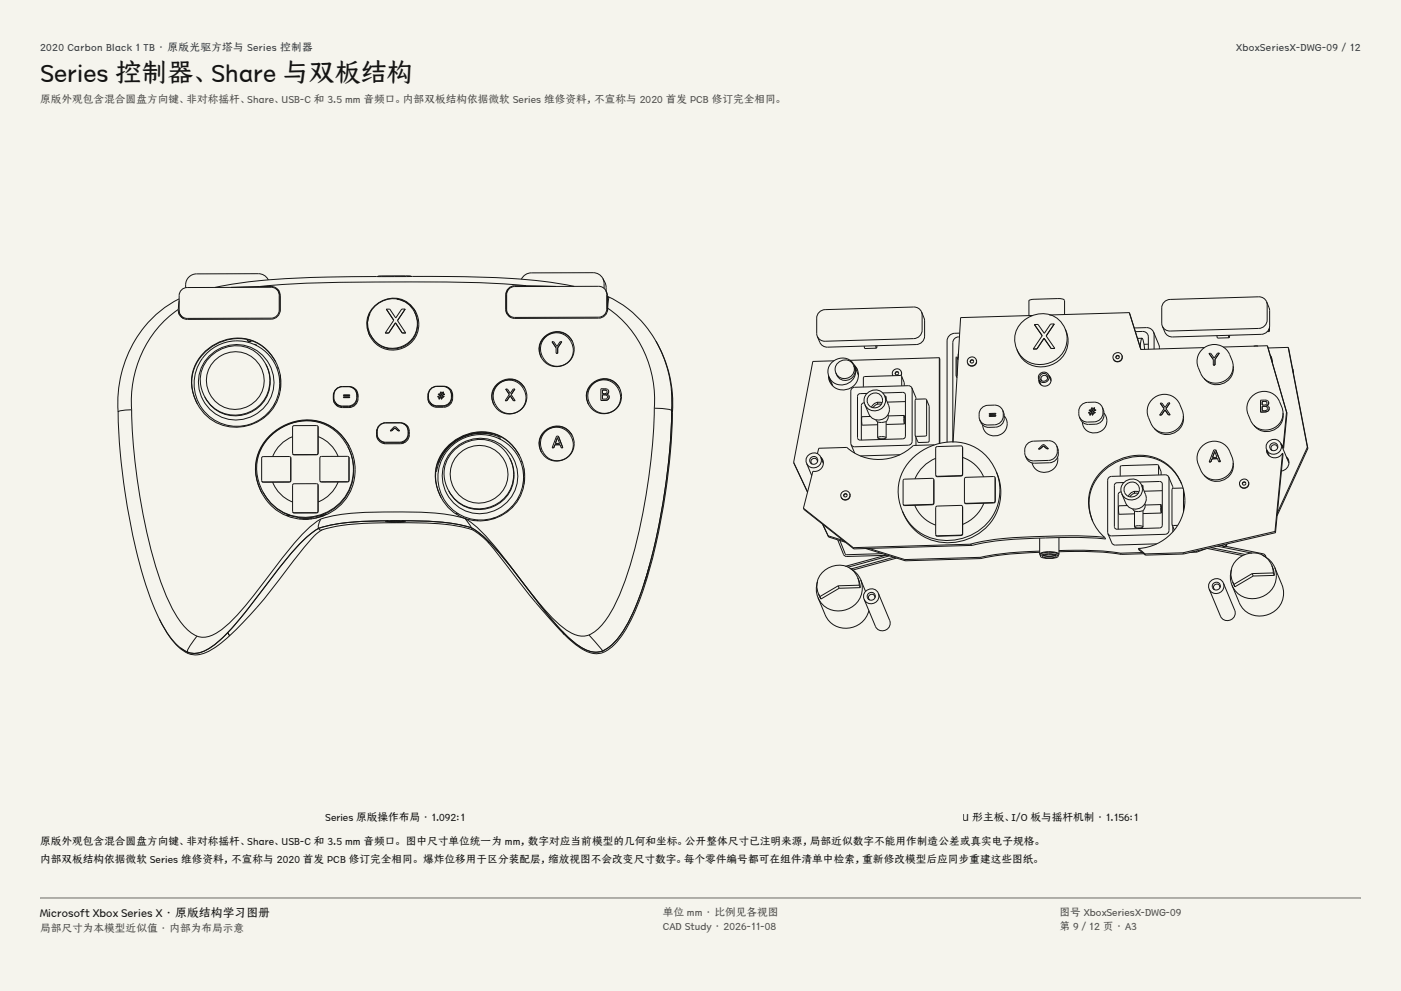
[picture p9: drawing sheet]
<svg xmlns="http://www.w3.org/2000/svg" width="420mm" height="297mm" viewBox="0 0 420 297" stroke-linecap="round" stroke-linejoin="round" font-family="sans-serif">
<g fill="#f5f4ed">
<path d="M0 0h420v297h-420z"/>
<path d="M12 12h396v275h-396z"/>
</g>
<g fill="none" stroke="#141413" stroke-width=".3">
<path d="M53.4 92.7a33.5 33.5 0 0 0-13.9 30.1M53.7 89.6a35 35 0 0 0-18.3 33.9M53.7 90.1l-.3 2.6M53.7 93l.1 1.4M53.7 93l.3 1.2M53.8 94.4h.1M54 94.2l.9 1.2M77.9 85.9l-8.6 .2M77.9 85.9h3.4a2.71 2.71 0 0 1 2.7 2.7v4.3a2.73 2.73 0 0 1-2.7 2.7l-25.1 .1a2.73 2.73 0 0 1-2.8-3M80.4 83.7l-1.2-1.2-1.7-.5-18.6 .1a3.4 3.4 0 0 0-3.2 4.1M80.4 83.7h.1M82.8 86.6l.9 .8"/>
<path d="M83.4 87.4l.3 1.1v4.4a2.41 2.41 0 0 1-2.4 2.5h-25.2l-1.4-.5-.7-.7M83.4 87.4l-.6-.8-1.5-.5-25.2 .1a2.41 2.41 0 0 0-2.4 2.4v4.4M83.4 87.4l.5 1.3 .1 4.6M84 93.2h.1M110.9 93.9a7.7 7.7 0 0 0 .1 7M112.8 82.9h.1M112.8 82.9l-13.4 .1a186.1 186.1 0 0 0-35 3.1M113.3 82.8h.1M113.3 82.8v.1M115.5 99.8h.1M115.8 92.6h.1M115.8 92.6l2.2 3.4-2.5 3.8"/>
<path d="M116.5 99.8h.1M116.5 99.8h-1M118.6 96.8h.1M118.6 96.8l2 3M118.6 96.8l-2.1 3M118.9 89.7a7.7 7.7 0 0 1 5.8 3.9M120.6 99.8h.1M121.5 92.6h-1.1l-1.8 2.7-1.7-2.7h-1.1M121.5 92.6h.1M121.5 92.6l-2.3 3.5 2.4 3.7h-1M123.3 82.8h-10M123.3 82.8h.1"/>
<path d="M123.3 82.8v.1M123.7 82.8l18.9 .2 14.6 .7a120.4 120.4 0 0 1 14.9 2.1M123.7 82.8l-10.9 .1M123.7 82.8h.1M124.2 93.5a7.4 7.4 0 0 1-3 10 7.4 7.4 0 0 1-10-3M124.2 93.5a7.4 7.4 0 0 0-10-3 7.4 7.4 0 0 0-3 10M124.2 93.5a7.4 7.4 0 0 1-2.9 10.2 7.4 7.4 0 0 1-10.1-3.2M151.7 92.8h.2M152.2 93.9l.9 1.2M152.4 86.8l-.6 .9-.1 .8v4.4l.3 1.2M157.7 85.6a543.5 543.5 0 0 0-51.3-1l-16.9 .4-11.6 .9M157.7 85.6l8.9 .2"/>
<path d="M157.7 85.6h-3.3a2.73 2.73 0 0 0-2.8 2.8v4.3a2.71 2.71 0 0 0 2.8 2.7h25a2.75 2.75 0 0 0 2.8-3M180.7 83.4l-1.2-1.2-1.7-.5-18.5 .1a3.3 3.3 0 0 0-3 1.9M180.7 83.4l.4 1.2v1.8M180.7 83.4l.9 1.9 .1 2M181.6 87.1l-.7-.8-1.4-.5-25.2 .1a2.41 2.41 0 0 0-2.4 2.4v4.4l.3 1.2M181.6 87.1l.3 1.1v4.5a2.41 2.41 0 0 1-2.4 2.4h-25.2l-1.5-.4-.6-.8M181.6 87.1l.5 1.3v4.6M182.1 88.8a34.6 34.6 0 0 1 19.3 34.3M182.1 89l.5 .2-.4 3.2M182.1 92.6l.1 .2M182.1 91.8h.1M182.2 92.4a33.3 33.3 0 0 1 14 29.9"/>
<path d="M276.3 93.5l-1-1.1-1.4-.4-26.5 .8a2.59 2.59 0 0 0-2.6 2.5v4.6l.2 .9M276.3 93.5l.1 .9v4.6a2.58 2.58 0 0 1-2.5 2.5l-26.5 .8-1.5-.4-.9-1.1M276.3 93.5l.9 2.4v4.8a2.58 2.58 0 0 1-2.5 2.6l-26.6 .7-1.4-.3a4.3 4.3 0 0 1-1.7-2.9M287.7 99.8a2.94 2.94 0 0 0-3.7 1.8l-.1 31M308.5 90.1l.6-.3 .9-.1 7.1-.2 1.5 .1 .5 .5v4.2M308.5 90.1v.1M308.5 90.1v4.5M309.6 94.5l-21.6 .7-2.3 37.3M310.1 97.3h.1M310.1 97.3l2.3 3.3-2.7 4M316.1 97.1h-1.1l-1.9 2.8-1.9-2.7-1.1 .1M316.1 97.1h.1"/>
<path d="M316.1 97.1l-2.5 3.6 2.6 3.7M319.3 98.6a7.9 7.9 0 0 1-4.3 10.1 7.9 7.9 0 0 1-10.2-4M319.3 98.6a7.9 7.9 0 0 0-13.3-1.7 7.1 7.1 0 0 0-1.2 7.8M319.3 98.6a7.8 7.8 0 0 1-.7 8.3 7.8 7.8 0 0 1-7.8 3 7.3 7.3 0 0 1-6-5.2M338.5 93.7l.2 .4M338.5 93.7l-23.9 .7M338.5 93.7l3.5 11M340 98.3l4.1-.1 1.2 .6 .5 .7M340.4 99.4l2.1-.1a1.63 1.63 0 0 1 1.8 1.7v3.7M345.8 99.5l.2 5.1M345.8 99.5l1.6 3.8 .2 1.3M379.7 90.4l-.9-1.1-1.5-.3-26.5 .7a2.59 2.59 0 0 0-2.5 2.6v4.5l.2 .9"/>
<path d="M379.7 90.4l.2 .9v4.6a2.58 2.58 0 0 1-2.6 2.5l-26.5 .8-1.4-.4-.9-1.1M379.7 90.4l.9 2.4v4.9a2.58 2.58 0 0 1-2.5 2.5l-26.6 .8-1.4-.4a4.3 4.3 0 0 1-1.6-2.9M380.4 98.8l.1 .6M380.5 99.4h-.6M380.6 98.1l-.1 1.3M60.7 106.1a13.2 13.2 0 0 1 21.9 2.3 13.4 13.4 0 0 1-8.3 19.2 13.4 13.4 0 0 1-16.9-12.2 12.3 12.3 0 0 1 3.3-9.3zM74.1 102l.6 .3h.7M74.1 102l.5 .3h.7M76.2 103.2l.7 .2M76.9 103.4v.2M79.7 109.2a10.4 10.4 0 0 1-4.3 14 10.4 10.4 0 0 1-14-4.3M79.7 109.2a10.4 10.4 0 0 0-17.9-.9 9.7 9.7 0 0 0-.4 10.6"/>
<path d="M79.7 109.2a10.4 10.4 0 0 1-4.2 14.2 10.4 10.4 0 0 1-14.1-4.5M82.7 108.5a13.1 13.1 0 0 0-20.7-3.4 12.6 12.6 0 0 0-2.8 16M83.4 110.3h-.4M84 112.3v4.8M100.2 117.8a4.8 4.8 0 0 0 .1 3M100.9 116.4a6 6 0 0 1 4.7-.4 3.3 3.3 0 0 1 1.8 3.1 3.3 3.3 0 0 1-2.2 3h-.6a5 5 0 0 1-3.4-.3 3.5 3.5 0 0 1-.3-5.4zM103 119.2h.1M103 118.6h.1M104.8 118.3h-1.8v.3M104.8 118.9h.1M104.8 118.9h-1.8v.3M104.8 119.2h.1"/>
<path d="M104.8 118.3v.3M104.8 118.9v.3M104.8 118.3h.1M104.8 118.6h.1M104.8 119.2h-1.8M104.8 118.6h-1.8M105.3 116.1l.9 .3 .9 .9M106.7 117.2l-1-.9a5.2 5.2 0 0 0-3.7-.3 3 3 0 0 0-1.6 4.4M106.7 117.2a2.97 2.97 0 0 1-2.3 4.5 4.7 4.7 0 0 1-3.1-.4l-.9-.9M106.7 117.2a3.2 3.2 0 0 1-1.6 4.6l-.6 .1a4.7 4.7 0 0 1-3.1-.4l-1-1.1M106.9 117.7l.4 1.2M128.5 117.7a4.8 4.8 0 0 0 .1 3"/>
<path d="M129.3 116.4a6 6 0 0 1 4.6-.5 3.3 3.3 0 0 1 1.9 3.2 3.3 3.3 0 0 1-2.2 2.9l-.6 .1a5 5 0 0 1-3.4-.4 3.5 3.5 0 0 1-.3-5.3zM131.2 119h.5l-.2 .6M131.2 119h.1M131.4 118.3h.5l-.2 .5h-.5v.2M131.4 118.3h.1M131.5 119.6h.3M131.5 119.6h.1M131.8 119.6h.1M131.9 119l-.1 .6M131.9 119h.4l-.1 .6M131.9 119h.1M132.1 118.3h.4l-.1 .5h-.4z"/>
<path d="M132.1 118.3h.1M132.2 119.6h.1M132.2 119.6h.2M132.3 117.5h.1M132.3 117.5h-.2l-.2 .6h-.5v.2M132.4 119.6h.1M132.6 119l-.2 .6M132.7 118.3h.1M132.7 118.3h.6M132.7 118.3l-.1 .5h.5M133 117.5h-.3l-.1 .6h-.4l.1-.6M133 117.5l-.2 .6h.5"/>
<path d="M133 117.5h.1M133.1 119h-.5M133.1 119h.1M133.1 118.8h.1M133.1 118.8v.2M133.3 118.1h.1M133.3 118.3h.1M133.3 118.1v.2M133.7 116l.8 .3 .9 1M135 117.1l-.9-.9a5.2 5.2 0 0 0-3.7-.3 3 3 0 0 0-1.7 4.4M135 117.1a2.97 2.97 0 0 1-2.2 4.5 4.7 4.7 0 0 1-3.1-.4l-1-.9M135 117.1a3.2 3.2 0 0 1-1.5 4.6l-.6 .1a4.7 4.7 0 0 1-3.1-.4l-1.1-1.1"/>
<path d="M135.3 117.6l.4 1.2M149.3 115.3a5 5 0 0 1 7.8 1.5 5 5 0 0 1-3.5 7.1 5.1 5.1 0 0 1-5.2-2.8 5.1 5.1 0 0 1 .9-5.8zM151.6 116.6h.1M151.6 116.6l1.1 1.6-1.3 1.9M152.9 118.6h.1M152.9 118.6l1 1.5M152.9 118.6l-.9 1.5M154.4 116.6h-.5l-.9 1.3-.9-1.3h-.5M154.4 116.6h.1M154.4 116.6l-1.2 1.7 1.2 1.8M157.4 116.5a5.2 5.2 0 0 0-7.1-2.1 5.2 5.2 0 0 0-2.2 7M163.5 101.1a5 5 0 0 1 7.8 1.5 5 5 0 0 1-3.5 7.1 5.1 5.1 0 0 1-5.2-2.8 5.1 5.1 0 0 1 .9-5.8z"/>
<path d="M165.5 102.4h.1M165.5 102.4l1.2 1.8v1.7M166.7 105.9h.1M166.7 105.9h.5M167.2 104.2h.1M167.2 105.9h.1M167.2 104.2v1.7M168.4 102.4h-.5l-.9 1.4-1-1.4h-.5M168.4 102.4h.1M168.4 102.4l-1.2 1.8M171.6 102.3a5.2 5.2 0 0 0-7.1-2.1 5.2 5.2 0 0 0-2.2 7M177.6 115.2a5 5 0 0 1 7.9 1.5 5 5 0 0 1-3.5 7.1 5.1 5.1 0 0 1-5.2-2.8 5.1 5.1 0 0 1 .8-5.8z"/>
<path d="M180.1 120h.1M180.6 118.3h.8a.65 .65 0 0 1 .7 .7 .65 .65 0 0 1-.7 .6h-.8zM180.6 116.9h.7a.54 .54 0 0 1 .7 .5 .54 .54 0 0 1-.7 .5h-.7zM180.6 118.3h.1M180.6 116.9h.1M182.4 117l-.7-.5h-1.6v3.5M182.4 117h.1M182.4 117a.75 .75 0 0 1-.5 1.1l.6 .4M182.5 118.5h.1M182.5 118.5a1 1 0 0 1-.1 1.1 1 1 0 0 1-1 .4h-1.3M185.7 116.4a5.2 5.2 0 0 0-7-2.1 5.2 5.2 0 0 0-2.2 7M196.6 102.3a37 37 0 0 1 5 21.3"/>
<path d="M201.3 116.8l.1 6.4M248.5 112.9l.3 1.5M248.5 113l1.2 2.6M249 114h-.3M249.2 114.4l-.4 .1M249.4 115h-.3M249.6 115.4h-.2M250 108.1l-6.3 .2-5.8 30.3M255.9 109.6a2.89 2.89 0 0 1-1.6 3.7 2.89 2.89 0 0 1-3.7-1.5M255.9 109.6a2.89 2.89 0 0 0-3.7-1.5 2.89 2.89 0 0 0-1.6 3.7M255.9 109.6a2.93 2.93 0 0 1-1.3 4.2 2.93 2.93 0 0 1-4-2M256 109.3a4.4 4.4 0 0 1-1.5 7.2 4.4 4.4 0 0 1-6.1-4"/>
<path d="M256.2 109.7l.9 1.3M256.2 109.7a4.2 4.2 0 0 1-2.3 5.4 4.2 4.2 0 0 1-5.4-2.1M256.2 109.7a4.2 4.2 0 0 0-5.4-2 4.2 4.2 0 0 0-2.3 5.3M256.2 109.7l1.1 2.7M258.9 116h.1M259.1 103.7l.2 .8 3.4-.1M262.5 103.6l.2 .8M262.9 103.6l-.2 .8M264.6 117.8l6-.2 .8 .5v12.6a.82 .82 0 0 1-.8 .8l-12.7 .4-.6-.2-.2-.6v-12.3a.82 .82 0 0 1 .8-.8l2.1-.1M265.2 118.7l.5 .2v.8M265.3 118.8a3.2 3.2 0 0 1-1.8 4.1 3.2 3.2 0 0 1-4.2-1.6M265.3 118.8a3.2 3.2 0 0 0-4.2-1.7 3.2 3.2 0 0 0-1.8 4.2"/>
<path d="M265.3 118.8l1.1 2.7a3.2 3.2 0 0 1-1.8 4.2 3.2 3.2 0 0 1-4.2-1.7l-1.1-2.7M267.6 112.4l.1 .2zM269.4 111.7a.53 .53 0 0 0-.5-.2 .53 .53 0 0 0-.5 .3v.3M270.2 111.3l-.2 1.3M270.2 111.3a1.39 1.39 0 0 0-1.8-.7 1.39 1.39 0 0 0-.8 1.8M270.2 111.3l.1 .6-.2 .7M270.3 112.8l-.4-.3-10.7 .4-.4 .4 .1 2.7M270.3 112.8v2.9M270.3 112.8l.8 1.9v.9M273.4 116.3l-.5-.5-.6-.2-16.1 .5-.7 .2-.4 .9v16M273.4 116.3v16l-.4 .9-.7 .2-16.1 .5-.6-.2-.5-.5M273.4 116.3l1.2 3.4"/>
<path d="M277.8 119.8l-.4-.2h-2.7l-.3 .2v10.7M277.8 119.8l-.1 10.7-.3 .2-2.7 .1-.3-.3M277.8 119.8l.8 2-.1 10.5-.3 .2-2.8 .1-1-2.1M281.6 107.2l.1 .4v25.3M281.6 107.2l-26.8 .8M281.6 107.2v25.7M286.6 112.5v.1M286.6 112.6l.3 .6M286.9 107.1v5.4l-.3 .1M286.9 107.1h-.3v5.4M286.9 107.1l.3 .7M287.3 106l-.1 1.4"/>
<path d="M287.6 101h-.7l-.8 .5-.5 1.2v29.8M291.9 108.2a.53 .53 0 0 0-.5-.3 .53 .53 0 0 0-.5 .3v.4M292.6 107.8a1.39 1.39 0 0 1-.7 1.7 1.39 1.39 0 0 1-1.8-.7M292.6 107.8a1.39 1.39 0 0 0-1.7-.7 1.39 1.39 0 0 0-.8 1.7M292.6 107.8a1.39 1.39 0 0 1-.7 1.8 1.39 1.39 0 0 1-1.8-.8M309.7 104.6h.1M310.8 104.6h.1M310.9 104.6h-1.2M311.4 113.7l.7 1.7M311.6 114.1v.7M312.1 113.8l.3 .4M312.1 113.8l.2 .3"/>
<path d="M313 101.4h.1M313 101.4l2.1 3.1M313 101.4l-2.1 3.2M314 113v.5M314 113a.98 .98 0 0 0-1.3-.4 .98 .98 0 0 0-.6 1.2M314 113l.1 .3M314.4 112.5a1.62 1.62 0 0 1-.9 2 1.62 1.62 0 0 1-2.1-.8M314.4 112.5a1.62 1.62 0 0 0-2.1-.8 1.62 1.62 0 0 0-.9 2M314.4 112.5l.7 1.6M314.4 112.5a1.82 1.82 0 0 1-.4 3.1 1.82 1.82 0 0 1-2.6-1.8M314.6 112.9l.4 .5M315.1 104.4v.1"/>
<path d="M316.2 104.4h.1M316.2 104.4l-1.1 .1M335.5 106.9a.53 .53 0 0 0-.5-.3 .53 .53 0 0 0-.4 .3v.4M336.3 106.5a1.39 1.39 0 0 1-.7 1.8 1.39 1.39 0 0 1-1.8-.7M336.3 106.5a1.39 1.39 0 0 0-1.8-.7 1.39 1.39 0 0 0-.7 1.8M342.4 101.4l.4 .9 .3 2.4M342.4 101.4l-.4 .7-.2 1.9M342.4 101.4h-1.4M344.3 103.2h-1.3M345.5 119.6a5.1 5.1 0 0 1 8.2 1.5l.7 1.8a5.1 5.1 0 0 1-2.8 6.5 5.1 5.1 0 0 1-6.6-2.6l-.7-1.7a4.9 4.9 0 0 1 1.2-5.5zM360.4 104.7a5.1 5.1 0 0 1 8.2 1.5l.7 1.8a5.1 5.1 0 0 1-2.8 6.5 5.1 5.1 0 0 1-6.6-2.6l-.7-1.8a4.9 4.9 0 0 1 1.2-5.4zM361.1 104.2l-19.1 .5"/>
<path d="M362.4 105.9h.1M362.4 105.9l1.3 1.8v1.7M363.7 109.4h.1M364.2 107.7h.1M364.2 109.4h.1M364.2 107.7v1.7M364.2 109.4h-.5M364.8 100.6l.2 .7 3.5-.1M365.5 105.8h-.5l-1 1.5-1-1.4h-.6M365.5 105.8h.1M365.5 105.8l-1.3 1.9M368.3 100.5l.2 .7"/>
<path d="M368.6 100.5l-.1 .7M369.7 109.7a4.9 4.9 0 0 1-3 5.2 4.9 4.9 0 0 1-5.7-1.5M375.3 118.8a5.1 5.1 0 0 1 8.2 1.5l.8 1.7a5.1 5.1 0 0 1-2.8 6.5 5.1 5.1 0 0 1-6.6-2.6l-.7-1.7a4.9 4.9 0 0 1 1.1-5.4zM377.1 103.7h-1.2M379.9 103.6l5.9 20.3M379.9 103.6l-13.2 .4M379.9 103.6l.2 .4M380.8 106.4l.5 1.1 .2 1.2M380.8 106.7l.4 .6M381.4 108.7l.1 .1M381.5 108.7v.1M386.2 104.1l-6 .2"/>
<path d="M386.2 104.1l5.9 30.3M386.2 104.1l5.7 29.9M387.5 110.5l.3 1.4M35.4 123.5a188.5 188.5 0 0 0 9.8 56.1 36.5 36.5 0 0 0 8.5 14.2l2.6 1.6M35.4 123.5h.1M39.5 122.8a179.3 179.3 0 0 0 9 52.3 36.9 36.9 0 0 0 7.6 13.5l1.4 1.2 1.5 .8M39.5 122.8l-2.8 .2-1.3 .5M79.4 125h-.4M80.3 131.2a15.2 15.2 0 0 1 20.2-2.5 14.9 14.9 0 0 1 3.6 20.1 14.9 14.9 0 0 1-19.8 4.9 14.9 14.9 0 0 1-6.1-19.5zM80.5 123.6v.3M82.2 121.7h-.3M82.5 121.2h-.3"/>
<path d="M87.1 137l-.4-.2-8 .1-.3 .4 .1 6.9M87.1 137l.1 7-.2 .4-8.1 .1-.4-.3M87.1 137l.1 .3M87.7 130.9a10.6 10.6 0 0 0-6 5.9M95.3 127.8l-.4-.3-6.8 .1-.3 .2v8.2M95.3 127.8v.2M95.3 127.8h.1M95.3 127.8l.1 .2M95.3 135.8l-.4 .4-6.8 .1-.3-.3M95.3 128v8.1l-.4 .2h-6.7l-.4-.3M95.4 130.8a10.5 10.5 0 0 1 6 6M100.7 120.9l.5 .9"/>
<path d="M104.3 133.9a14.4 14.4 0 0 1-5.9 19.5 14.4 14.4 0 0 1-19.6-5.9M104.3 133.9a13.9 13.9 0 0 0-21.1-5 13.7 13.7 0 0 0-4.4 18.6M104.3 133.9a14.4 14.4 0 0 1-5.8 19.6 14.4 14.4 0 0 1-19.7-6M104.6 137l-.4-.2h-8.1l-.2 .4v7M104.6 137v.2M104.6 137h.1M104.6 137.2v6.7l-.2 .4-8.1 .1-.4-.2M104.8 133.9a14.4 14.4 0 0 0-21.6-5 14.1 14.1 0 0 0-4.6 19M113.1 128.7a4.8 4.8 0 0 0 .2 2.9M113.9 127.3l1.7-.6h4.4a3.2 3.2 0 0 1 2.8 3.1 3.2 3.2 0 0 1-2.8 3.2h-4.4a3.1 3.1 0 0 1-2.6-4.2zM115.2 132.7l.3 .3M117 129.1h.4"/>
<path d="M117 129.1h.1M117.4 129.1h.1M118.4 128.2h.1M118.4 128.2l1 .9M118.4 128.2l-1 .9M119.4 129.1h.1M119.4 129.1h.4M119.8 129.1h.1M119.8 129.1l-1.2-1.2h-.4l-1.2 1.2M120.7 126.9l.8 .3 .9 1M121.2 132.4l-.4 .5M122 128.1l-.5-.7-1.2-.6h-4.7a2.97 2.97 0 0 0-2.2 4.4"/>
<path d="M122 128.1a2.97 2.97 0 0 1-2.2 4.4h-4.7l-1.2-.6-.5-.7M122 128.1a3.2 3.2 0 0 1-1.5 4.5l-5.3 .1-1.2-.6-.6-.9M129.1 120.8l.5 .9M133.8 134.2a13.2 13.2 0 0 1 21.9 2.3 13.4 13.4 0 0 1-8.3 19.2 13.4 13.4 0 0 1-16.9-12.3 12.3 12.3 0 0 1 3.3-9.2zM147.6 130.2a13.7 13.7 0 0 0-16.1 8.6M149.3 131.3l.6 .2M149.9 131.5l.1 .1M149.9 131.5l.1 .2M150.1 131.1a13.7 13.7 0 0 0-19.2 10.3M151.4 120.1h.6M151.4 120.1h.1M152 120.1h.1"/>
<path d="M152.8 137.2a10.4 10.4 0 0 1-4.3 14.1 10.4 10.4 0 0 1-14-4.3M152.8 137.2a10.4 10.4 0 0 0-17.9-.8 9.7 9.7 0 0 0-.4 10.6M152.8 137.2a10.4 10.4 0 0 1-4.2 14.3 10.4 10.4 0 0 1-14.1-4.5M153.9 120.1h.1M153.9 120.1h.5M154.4 120.1h.1M155.8 136.6a13.1 13.1 0 0 0-20.7-3.4 12.6 12.6 0 0 0-2.8 16M156.5 138.4h-.4M163.5 129.4a5 5 0 0 1 7.8 1.5 5 5 0 0 1-3.5 7.1 5.1 5.1 0 0 1-5.2-2.8 5.1 5.1 0 0 1 .9-5.8zM165.5 134.2h.1M166 134.2h.1M166 134.2h-.5"/>
<path d="M166.3 133.3h1.6l.3 .9M166.3 133.3h.1M166.3 133.3l-.3 .9M167.1 131.2l.7 1.7h-1.3zM167.4 130.7h.1M167.4 130.7h-.5l-1.4 3.5M167.4 130.7l1.3 3.5M168.2 134.2h.1M168.2 134.2h.5M168.7 134.2h.1M171.6 130.6a5.2 5.2 0 0 0-7.1-2.1 5.2 5.2 0 0 0-2.2 7M196.2 122.3a179.8 179.8 0 0 1-9.1 52.4 37.2 37.2 0 0 1-7.6 13.5l-1.4 1.3-1.5 .8"/>
<path d="M196.2 122.3l3.9 .3 .9 .2 .4 .3M201.4 123.1a195.5 195.5 0 0 1-8.3 51.8M201.4 123.1h.1M201.4 123.2l.2 .4M201.4 123.2a190.3 190.3 0 0 1-9.6 55.4 39.4 39.4 0 0 1-8 14.3l-1.6 1.3-1.6 .9M201.6 123.6a189.5 189.5 0 0 1-9.8 56 36.3 36.3 0 0 1-8.4 14.3l-2.6 1.6M237.9 138.6l.2 .4M237.9 138.6l4.2 8.9M241.8 138.9l1.6 3.7M243.2 138.7l.3 .4M243.2 138.7l.1 .3M245 137.9l.1 .5"/>
<path d="M245 137.9a.98 .98 0 0 0-1.3-.5 .98 .98 0 0 0-.5 1.3M245 137.9l.1 .3M246 137a2.49 2.49 0 0 1 .5 3 2.49 2.49 0 0 1-2.8 1.2l-2.8 11.1M246.1 137.1a2.31 2.31 0 0 1-1.3 2.9 2.31 2.31 0 0 1-3-1.1M246.1 137.1a2.31 2.31 0 0 0-3-1.2 2.31 2.31 0 0 0-1.3 3M246.1 137.1l.7 1.8M246.2 137.4l.5 .6M255.1 133.2l1.1 2.6M259.1 120.7h-.1a.82 .82 0 0 0-.8 .8v10.4M260.9 124.8l-2.5 .1 .1 2.5 4.6-.1M262.9 120.6h.2v.5M263.1 131.2a2.55 2.55 0 0 1 2.6 0"/>
<path d="M263.1 131.2l1.3 .3 1.3-.3M263.1 126.5v4.7M264.2 121.2h-1.4l-1 1M264.4 120.7a2.38 2.38 0 0 0-3.1 1.3M265.7 126.3v4.9M266.2 124.3a2.01 2.01 0 0 1-1.1 2.2 2.01 2.01 0 0 1-2.4-.5l-.1-.2M269.8 136.3l-11.9 .3M271 124.5l.1 2.6M271 124.5l-4.7 .2M271.1 127.1l-5.4 .1M271.4 120.4l-5.4 .1M274.6 131.1v2.4"/>
<path d="M280.1 133.3l-6.3 .2a14.7 14.7 0 0 1-19.9 .6l-8.4 .2-.5 1.7M280.5 137.4a11.4 11.4 0 0 0-6.2 6.1M288.5 133.9l-.4-.3-7.1 .2-.4 .3-.1 8.4M288.5 133.9v8.4l-.4 .2-7.1 .3-.5-.3M288.5 133.9v8.5l-.4 .3-7.1 .2-.5-.4M288.6 137.1a10.5 10.5 0 0 1 6.3 5.8M296.6 124.8h.1M296.6 124.2h.1M298.5 124.5h.1M298.5 124.5h-1.9v.3M298.5 124.7h.1M298.5 123.9v.2"/>
<path d="M298.5 124.5v.2M298.5 123.9h-1.9v.3M298.5 123.9h.1M298.5 124.1h.1M298.5 124.1l-1.9 .1M298.5 124.7l-1.9 .1M300.6 122.9l-1-1.1a5.2 5.2 0 0 0-4-.2 3.1 3.1 0 0 0-1.9 4.2M300.6 122.9a3.1 3.1 0 0 1-2.5 4.4 4.3 4.3 0 0 1-3.8-.6l-.6-.9M300.6 122.9l.5 1.7M301.1 124.6a2.82 2.82 0 0 1-2.7 3.4 4.3 4.3 0 0 1-3.8-.6l-.9-1.6M301.1 124.7a3.7 3.7 0 0 1-1.4 5.7 3.7 3.7 0 0 1-5.1-3M311.3 134.6h.1"/>
<path d="M311.8 134.6h.1M311.8 134.6h-.5M312.8 133.6h.1M312.8 133.6l1 .9M312.8 133.6l-1 1M313.8 134.5h.1M314.3 134.5h.1M314.3 134.5l-1.3-1.2h-.4l-1.3 1.3M314.3 134.5h-.5M316.8 133.6l-.6-.8-1.3-.7-5.1 .1a3 3 0 0 0-2.4 4.4M316.8 133.6a3.1 3.1 0 0 1-2.5 4.4l-5 .1-1.3-.7-.6-.8M316.8 133.6a3.2 3.2 0 0 1-2.2 5.1l-4.5 .1-1-.1-1.2-1-.5-1.1"/>
<path d="M317.1 137a3.9 3.9 0 0 1-3.1 4.5 3.9 3.9 0 0 1-4.6-2.8M326.3 123.8h.5l-.1 .6M326.3 123.8h.1M326.5 123.1h.5l-.1 .5h-.6v.2M326.5 123.1h.1M326.7 124.4h.1M326.9 124.4h.1M326.9 124.4h-.2M327.1 123.8h.4l-.1 .6M327.1 123.8l-.2 .6M327.3 123.1l.4-.1-.1 .5h-.5zM327.3 123.1h.1"/>
<path d="M327.4 124.4h.1M327.5 122.2h.1M327.5 122.2h-.3l-.1 .6h-.6v.3M327.6 124.4h.1M327.6 124.4h-.2M327.8 123.8h.1M327.8 123.8l-.2 .6M327.9 123h.1M327.9 123l-.1 .5h.5M328.2 122.2h-.3l-.1 .6h-.5l.2-.6M328.2 122.2l-.2 .6h.5M328.2 122.2h.1"/>
<path d="M328.3 123.5h.1M328.3 123.7h.1M328.3 123.5v.2M328.3 123.7l-.5 .1M328.5 122.8h.1M328.5 123h.1M328.5 122.8v.2M328.5 123h-.6M330.5 122.1l-1-1.2a5.2 5.2 0 0 0-4.1-.2 3.1 3.1 0 0 0-1.8 4.3M330.5 122.1a3.1 3.1 0 0 1-2.5 4.3 4.3 4.3 0 0 1-3.8-.6l-.6-.8M330.5 122.1a3.2 3.2 0 0 1-2.2 5 4.3 4.3 0 0 1-3.8-.6l-.9-1.5M330.9 123.8a3.7 3.7 0 0 1-1.4 5.7 3.7 3.7 0 0 1-5-3"/>
<path d="M347.3 139.5l-.4-.3-10.7 .4-.4 .4 .1 2.7M347.3 139.5v2.9M347.3 139.5l.8 1.9v.9M347.7 124.4h.1M347.8 120.8h.1M347.8 120.8l1.2 1.7-1.3 1.9M348.2 124.4h.1M348.2 124.4h-.5M349.2 122.8h.1M349.2 122.8l1.1 1.5M349.2 122.8l-1 1.6M350.3 124.3h.1"/>
<path d="M350.7 120.7l-.5 .1-.9 1.3-.9-1.3h-.6M350.7 120.7h.1M350.7 120.7l-1.2 1.8 1.3 1.8M350.8 124.3h.1M350.8 124.3h-.5M354.8 124.7a4.9 4.9 0 0 1-3 5.2 4.9 4.9 0 0 1-5.8-1.6M360.4 133.7a5.1 5.1 0 0 1 8.2 1.5l.7 1.7a5.1 5.1 0 0 1-2.8 6.5 5.1 5.1 0 0 1-6.6-2.5l-.7-1.8a4.9 4.9 0 0 1 1.2-5.4zM362.5 138.4v.1M363 138.4h.1M363 138.4h-.5M363.3 137.5h1.7l.3 .9M363.3 137.5h.1"/>
<path d="M363.3 137.5l-.3 .9M364.2 135.3l.6 1.8h-1.3zM364.4 134.8h.1M364.4 134.8h-.5l-1.4 3.6M364.4 134.8l1.5 3.6M365.3 138.4h.1M365.8 138.3l.1 .1M365.9 138.4h-.6M369.7 138.7a4.9 4.9 0 0 1-3 5.2 4.9 4.9 0 0 1-5.7-1.5M377.9 123.5h.1M378.4 121.8h.8a.67 .67 0 0 1 .8 .6 .67 .67 0 0 1-.8 .7h-.8zM378.4 120.3h.7a.56 .56 0 0 1 .7 .5 .56 .56 0 0 1-.7 .6h-.7z"/>
<path d="M378.4 121.8h.1M378.4 120.3h.1M379.2 123.5h-1.3M379.7 134.7a2.5 2.5 0 0 0 2 2.5 2.5 2.5 0 0 0 2.8-1.4M379.7 134.8l.8 1.8M379.8 135.1l.2 .8M380.2 121.3l-.5 .2 .7 .5M380.2 121.3l-.5 .2M380.3 120.4l-.8-.5h-1.6v3.6M380.3 120.4h.1M380.3 120.4l-.1 .9M380.4 122a1.06 1.06 0 0 1-1.2 1.5"/>
<path d="M380.4 122h.1M381.1 134.6l.3 .4M381.1 134.6l.1 .3M382.9 133.9l.1 .4M382.9 133.9a.98 .98 0 0 0-1.3-.5 .98 .98 0 0 0-.5 1.2M382.9 133.9l.1 .3M384 132.9l.7 1.1M384 133a2.31 2.31 0 0 1-1.3 3 2.31 2.31 0 0 1-3-1.2M384 133a2.32 2.32 0 0 0-3-1.1 2.32 2.32 0 0 0-1.3 2.9M384 133l2.4 5.8M384.1 133.3l.5 .7M384.5 135.8l.1 .3-2.2 23.5"/>
<path d="M384.5 135.8l-2.3 23.5M384.6 123.8a4.9 4.9 0 0 1-2.9 5.2 4.9 4.9 0 0 1-5.8-1.6M385.6 136.9a2.46 2.46 0 0 1 .7 2.6 2.46 2.46 0 0 1-2.1 1.7M385.8 137.3l.5 .6M385.8 123.9l-1 10.5-.1-.4M385.8 123.9l-.1-.4-1 10.5M391.9 134l-8.9 19.6M391.9 134l.2 .4M392.1 134.4l-9.2 20.1M81.7 144.5a10.5 10.5 0 0 0 6 6M87 154.4h-1.2M87.2 144l-.5 .4-7.8 .1-.4-.3"/>
<path d="M87.2 154.5h-1.2M87.8 153.5l.3 .2M87.8 153.5h.1M87.8 153.5l.4 .2M92.5 155.6h-1.8M93.6 155.5h-3.9M95.3 145.2l-.4-.2h-6.8l-.3 .2v8.3M95.3 145.2v.2M95.3 145.2l.1 .2M95.3 153.2l-.4 .5M95.3 145.4l.1 7.9M95.4 153.3l-.5 .4h-6.8"/>
<path d="M95.5 158.3a42.2 42.2 0 0 0-11.2 11.2l-1.7 2.2a219.2 219.2 0 0 1-15.4 18.9 18.2 18.2 0 0 1-7.8 5.1 5.4 5.4 0 0 1-3.1-.3M95.6 158.3a.61 .61 0 0 0 .8 .5 76 76 0 0 1 22.5-2.1 76.9 76.9 0 0 1 22.7 2.1M95.6 158.3a41.7 41.7 0 0 0-10.5 10.2l-5.6 7.3a163.1 163.1 0 0 1-11.2 13.8M95.9 144.2h.1M96 144.2l.3 .2M96.2 155.6a50.2 50.2 0 0 0-12.4 12.7 195.3 195.3 0 0 1-14.6 18 16 16 0 0 1-7.5 4.6l-1.3 .1-1.4-.4M96.2 155.6l-.7 1.8v.9M96.6 158.8l-2.2 1.6M96.8 154.4l.4 .1h-1.2M96.8 154.4h-.5M97.1 154.6l-2.6 .7M98.1 154.1l-1.3 .3"/>
<path d="M101.4 144.4a10.6 10.6 0 0 1-6 6M116 156.3l2.5 .1 2.6-.1M116 156.1v.2M116.4 156.1l-4.6 .1a59 59 0 0 0-16.2 2.1M116.4 156.1h.1M116.6 156.3h3.9zM118.4 156a107 107 0 0 0-20.1 1.6l-2.8 .7M118.4 156a107 107 0 0 1 20.2 1.4l2.8 .8M118.4 156.1l2.7 .2M118.4 156.1l-2.4 .2M120.5 156.1h4.7a58.9 58.9 0 0 1 16.2 2.1M120.5 156.1l1.1 .2-2.9 .2-3.2-.2 .9-.2"/>
<path d="M120.5 156.1h.1M121.1 156.1v.2M136.6 153.9l.9 .1M139.5 155.4a71.7 71.7 0 0 0-21.7-2l-5.9 .1a56.9 56.9 0 0 0-15.7 2.1M139.5 155.4a46.7 46.7 0 0 1 11.6 11.8l9 11.7M139.5 155.4l1.9 2.8M141.4 158.2a42.3 42.3 0 0 1 11.3 11.2l1.7 2.2a204.9 204.9 0 0 0 15.5 19 16.8 16.8 0 0 0 7.9 4.8h1.4l1.4-.3M141.4 158.2a41.3 41.3 0 0 1 10.5 10.1l5.6 7.3a161.7 161.7 0 0 0 11.1 13.7M141.4 158.2l.2 .6M141.6 158.8l2.3 1.5 2.7 2.5M142.9 155.8l.4 .3M148.2 155.4h-.8"/>
<path d="M148.5 155.3h-.7M152.4 153.1h-.3M153.5 151.7v.3M155.3 149.7h-.3M155.6 149.2h-.3M157.1 140.4v4.8M240.9 152.3l.1 .4 15 11.8M240.9 152.3l14.9 11.8M246.6 157.1l1.8 3.8M253.9 148.3a.53 .53 0 0 0-.5-.3 .53 .53 0 0 0-.4 .4v.3M254.7 147.9a1.39 1.39 0 0 1-.7 1.8 1.39 1.39 0 0 1-1.8-.7M254.7 147.9a1.39 1.39 0 0 0-1.8-.7 1.39 1.39 0 0 0-.7 1.8"/>
<path d="M254.7 147.9a1.39 1.39 0 0 1-.7 1.9 1.39 1.39 0 0 1-1.8-.8M274.2 151.4a10.5 10.5 0 0 0 6.3 6M279.9 143.6l-.4-.2-8.5 .3-.3 .4 .1 7M279.9 143.6v7.1l-.2 .4-8.5 .3-.4-.3M279.9 143.6l.1 7.2-.2 .4-8.6 .3-.4-.4M288.5 151.7l-.4-.2-7.1 .2-.4 .2-.1 8.4M288.5 151.7v8.4l-.4 .3-7.1 .2-.5-.3M288.5 151.7v8.6l-.4 .2-7.1 .2-.5-.4M294.9 150.8a11.4 11.4 0 0 1-6.3 6.4M298.3 143.1l-.4-.3-8.6 .3-.2 .4 .1 7.1M298.3 143.1v7.1l-.2 .3-8.5 .4-.4-.3M298.3 143.1l.1 7.2-.3 .4-8.5 .3-.4-.4"/>
<path d="M298.7 141.4a14.9 14.9 0 0 1-12.1 20.4 14.4 14.4 0 0 1-16.1-8.7M298.7 141.4a14.4 14.4 0 0 0-19.7-7.6 14.4 14.4 0 0 0-8.5 19.3M298.7 141.4a15 15 0 0 1-11.8 21 14.4 14.4 0 0 1-16.4-9.3M332.1 159.9l1.2 2.8 .7 .6 12.8-.3M335.9 142.7h.1M336.1 147.4h-.1a.82 .82 0 0 0-.8 .8v10.4M337.9 151.5l-2.5 .1 .1 2.5 4.6-.1M339.6 152.5l.5 .7M339.9 147.3h.2v.5M340.1 157.9a2.55 2.55 0 0 1 2.6 0M340.1 157.9l1.3 .3 1.3-.3M340.1 153.2v4.7"/>
<path d="M341.2 147.9h-1.4l-1 1M341.4 147.4a2.38 2.38 0 0 0-3.1 1.3M341.6 144.5l6-.2 .8 .5v12.6a.82 .82 0 0 1-.8 .8l-12.7 .4-.6-.2-.2-.6v-12.3a.82 .82 0 0 1 .8-.8l2.1-.1M342.2 145.4l.5 .2v.8M342.3 145.5a3.2 3.2 0 0 1-1.8 4.1 3.2 3.2 0 0 1-4.2-1.6M342.3 145.5a3.2 3.2 0 0 0-4.2-1.7 3.2 3.2 0 0 0-1.8 4.2M342.3 145.5l1.1 2.7a3.2 3.2 0 0 1-1.8 4.2 3.2 3.2 0 0 1-4.2-1.7l-1.1-2.7M342.7 153v4.9M343.2 151a1.77 1.77 0 0 1-.4 1.9 1.77 1.77 0 0 1-1.8 .4l-.9-.1M348 151.2l.1 2.6M348 151.2l-4.7 .2M348.1 153.8l-5.4 .1"/>
<path d="M348.4 147.1l-5.4 .1M350.4 143l-.5-.5-.6-.2-16.1 .5-.7 .2-.4 .9v16M350.4 143v16l-.4 .9-.7 .2-16.1 .5-.6-.2-.5-.5M350.4 143l1.2 3.4M351.4 157.3l.3 .2 1.4-.1M351.4 157.3l.6 1.6M351.6 157.8v1.6M354.3 145.1a13.6 13.6 0 0 0-18.6-7 13.6 13.6 0 0 0-8.1 18.1M354.7 146.4l-3-.1-.3 .2v10.8M354.8 146.7v6.7M373.5 144.8a.53 .53 0 0 0-.5-.3 .53 .53 0 0 0-.5 .3v.4M374.2 144.4a1.39 1.39 0 0 1-.7 1.7 1.39 1.39 0 0 1-1.8-.7"/>
<path d="M374.2 144.4a1.39 1.39 0 0 0-1.7-.7 1.39 1.39 0 0 0-.8 1.7M374.2 144.4a1.39 1.39 0 0 1-.7 1.8 1.39 1.39 0 0 1-1.8-.8M382.2 159.3l-27.6 6.4M382.2 159.3l.2 .3M382.4 159.6l-27.6 6.4M94.3 160.5l-3.1 3.6a327.4 327.4 0 0 1-16.3 20.3l-6 6M146.3 162.5l4.7 5.8a215.3 215.3 0 0 0 18.1 21.8M160.1 178.9l.3 .3M160.1 178.9a40.5 40.5 0 0 0 11.4 10.9 6.2 6.2 0 0 0 5.1 .5M193.1 174.9a47.8 47.8 0 0 1-8.9 17.6 10.9 10.9 0 0 1-3.6 2.6M194.6 169.8l-1.5 5.1M245.1 174.4l-.4 2.7 .5 2"/>
<path d="M245.2 179.1l2.2 5.2a7 7 0 0 0 7 4 7 7 0 0 0 6.1-5.3M245.4 178l.4 .8M245.4 178l.7 1.5M245.8 178.8l.3 .7M248.4 160.9l-.1-.3 4.5 1.4M248.4 160.9l5 1.6M251.1 161.8l1.8 4.3 .6 .6 12.6-.3M251.3 175.6l-5.5 3.2M251.3 175.6l.3 .7M251.6 176.3l-5.5 3.2M251.8 162l1.6 3.9M253.4 165.9h.1"/>
<path d="M254.7 170.3l1.8 1.2 1.5 2.2M255.8 164.1l.2 .4M257.1 173.1l.5 2.3M257.1 173.1a6.4 6.4 0 0 0-5.9-3.7 6.4 6.4 0 0 0-5.9 3.9 5.8 5.8 0 0 0 .1 4.7M257.1 173.1l.6 1.6 .2 1.4M257.6 175.4l.3 .7M257.6 175.4l-6.3 .2M257.9 176.1l-6.3 .2M258 173.7a6.9 6.9 0 0 1-3.8 8.9 6.9 6.9 0 0 1-9-3.5M258 173.7l1.5 3.6M259.5 164.4l11.9 3.7M260.4 179.4l.3 .4"/>
<path d="M260.4 179.4l.1 .3M260.5 164.4l10.7 3.3M262.2 178.7l.1 .4M262.2 178.7a.98 .98 0 0 0-1.2-.5 .98 .98 0 0 0-.6 1.2M262.2 178.7l.2 .3M263.3 177.8a2.31 2.31 0 0 1-1.3 3 2.31 2.31 0 0 1-2.9-1.2M263.3 177.8a2.32 2.32 0 0 0-3-1.1 2.32 2.32 0 0 0-1.2 2.9M263.3 177.8l3.4 8.1a2.31 2.31 0 0 1-1.3 3 2.31 2.31 0 0 1-3-1.2l-3.3-8.1M264.5 165.9l-10.6 .3-.5-.3M265.4 166.4l-11.9 3.4M266.6 166.6l-12.5 3.4M268 167l-12.9 3.5"/>
<path d="M268.8 167.3l-13.1 3.6M271.2 167.7l.2 .4M290.9 163.1l.5 .4M290.9 163.1l-35.1 1M291.4 163.5l-35.4 1M293.9 167l.1 .4M293.9 167l-22.7 .7M294 167.4l-22.6 .7M311.7 165.5a91.7 91.7 0 0 0-17.7 1.9M311.7 165.2a101.2 101.2 0 0 0-17.8 1.8M311.7 166.1a5.2 5.2 0 0 1 4.8-.6l1 .6M311.7 166.1l.2 .3"/>
<path d="M311.7 161.3v4.8M311.9 166.7v-.5a5.5 5.5 0 0 1 4.9-.4l.4 .4v.5M311.9 166.7a5.5 5.5 0 0 1 4.9-.4l.4 .4M311.9 166.7a5.2 5.2 0 0 0 4.7 .5l.6-.5M312.6 166.5a4.7 4.7 0 0 1 4 .2 4.2 4.2 0 0 1-4.1 0zM312.7 166.4l1.5 .4 2.3-.4M312.8 166.4l1.8 .3 1.8-.3M317.5 165.4l1.4-.1a91.5 91.5 0 0 1 17.3 .9M317.5 165h1.3a91.6 91.6 0 0 1 17.1 .8M317.5 166.1l-.3 .3M317.5 161.1v5M331.2 161l.3 .5a191.7 191.7 0 0 0-36.4 1.1l-3.7 .9"/>
<path d="M331.2 161a13.7 13.7 0 0 1 4.3-23.3 13.8 13.8 0 0 1 18.2 6.1 13.8 13.8 0 0 1-5.4 18.3 15 15 0 0 1-7 2.3M331.2 161a189.5 189.5 0 0 0-36.5 1.2l-3.8 .9M335.9 165.8l.3 .4M341.3 164.4l.1 .4 2 1.6M341.3 164.4l2 1.6M342.5 165.6l-6.6 .2M342.9 166l-6.7 .2M343.3 166l.1 .4M354.6 165.7l-11.3 .3M354.6 165.7l.2 .3M354.8 166l-11.4 .4M358.6 165.2l.2 .3"/>
<path d="M358.8 165.5h-1.9M361.4 164.5l-2.6 1M361.9 164.4l10.7 2.1M363 164.1l10.3 2.1M363.9 176.4l.2 .3M363.9 176.4l.1 .3M364.9 163.7l10.4 2.1M365.7 175.6v.5M365.7 175.6a.98 .98 0 0 0-1.3-.5 .98 .98 0 0 0-.5 1.3M365.7 175.6l.1 .3M366.1 163.5h.4M366.4 163.4a.78 .78 0 0 0 .8 .3 .78 .78 0 0 0 .6-.7 .75 .75 0 0 1-.6 .8 .75 .75 0 0 1-.8-.4z"/>
<path d="M366.4 163.5h-.5M366.8 174.8a2.31 2.31 0 0 1-1.3 2.9 2.31 2.31 0 0 1-3-1.2M366.8 174.8a2.32 2.32 0 0 0-3-1.2 2.32 2.32 0 0 0-1.3 2.9M366.8 174.8l3.3 8.1a2.31 2.31 0 0 1-1.2 2.9 2.31 2.31 0 0 1-3-1.1l-3.4-8.2M367.4 163.7l11.2 2.3 .7 .5 .2 .5M367.8 163h.1M369.2 170.7l-.4 2 .5 2.7M369.5 174.3l.4 .8M369.5 174.3l.7 1.6M369.9 175.1l.3 .8M375.4 171.9l-5.5 3.2M375.4 171.9l.3 .7"/>
<path d="M375.7 172.6l-5.5 3.3M378.3 166.4l.7 .3M378.8 166.7l2.3 1.6 1 1.8M379.5 167h.1M381.3 169.4l.4 2.3M381.3 169.4a6.4 6.4 0 0 0-6-3.7 6.4 6.4 0 0 0-5.8 3.9 5.8 5.8 0 0 0 0 4.7M381.3 169.4l.6 1.7 .1 1.3M381.7 171.7l-6.3 .2M381.7 171.7l.3 .7M382 172.4l-6.3 .2M382.1 170.1a6.9 6.9 0 0 1-3.8 8.8 6.9 6.9 0 0 1-9-3.5M382.1 170.1l2.2 5.2a6.9 6.9 0 0 1-3.8 8.8 6.9 6.9 0 0 1-9-3.5l-2.2-5.2"/>
<path d="M47.7 185.5a21.9 21.9 0 0 0 8.3 10.1l.5 .3M54.1 194.2l2.2 1.3M56.3 195.4h.1M56.3 195.5l.2 .4M56.5 195.9h.1M59 190.6l-2.4 3.5a1.17 1.17 0 0 0-.3 1.3M68.3 189.6l.6 .8M68.3 189.6a18.9 18.9 0 0 1-9.3 6.2l-1.8-.1-.9-.2M68.3 189.6h.1M68.9 190.4a19.8 19.8 0 0 1-9.7 5.8h-1.6l-1.1-.3M168.6 189.3l.5 .8M168.6 189.3a18.7 18.7 0 0 0 9.3 6.1h1.8l.9-.3"/>
<path d="M168.6 189.3h.1M169.1 190.1a17.5 17.5 0 0 0 9.1 5.8l1.6-.1 1-.3M176.6 190.3l4 4.8M180.6 195.1l.2 .4M180.8 195.5h.1"/>
<circle cx="117.8" cy="97.2" r="7.8"/>
<circle cx="70.5" cy="114.1" r="8.6"/>
<circle cx="70.8" cy="114.6" r="11.3"/>
<circle cx="71" cy="115" r="12.8"/>
<circle cx="152.7" cy="118.8" r="5.3"/>
<circle cx="166.9" cy="104.7" r="5.2"/>
<circle cx="181.1" cy="118.8" r="5.3"/>
<circle cx="268.9" cy="111.9" r=".51"/>
<circle cx="291.4" cy="108.3" r=".52"/>
<circle cx="312.9" cy="113.1" r="1.2"/>
<circle cx="335" cy="107" r=".52"/>
<circle cx="166.9" cy="133" r="5.2"/>
<circle cx="244" cy="138" r="1.2"/>
<circle cx="262.3" cy="120.1" r="2.29"/>
<circle cx="381.9" cy="133.9" r="1.2"/>
<circle cx="143.6" cy="142.1" r="8.6"/>
<circle cx="143.9" cy="142.7" r="11.3"/>
<circle cx="144.1" cy="143.1" r="12.8"/>
<circle cx="253.4" cy="148.5" r=".51"/>
<circle cx="339.3" cy="146.8" r="2.29"/>
<circle cx="373" cy="144.9" r=".51"/>
<circle cx="261.2" cy="178.7" r="1.2"/>
<circle cx="364.6" cy="175.7" r="1.2"/>
</g>
<path d="M12 269.3h396zM12 269h396v.3h-396z" fill-rule="evenodd" fill="#504e49"/>
<text font-size="7.8" fill="#141413" x="12" y="24.7">Series 控制器、Share 与双板结构</text>
<text font-size="3.5" fill="#141413" x="12" y="274.9">Microsoft Xbox Series X · 原版结构学习图册</text>
<g font-size="3.2" fill="#1b365d">
<text x="12" y="15.3">2020 Carbon Black 1 TB · 原版光驱方塔与 Series 控制器</text>
<text x="370.6" y="15.3">XboxSeriesX-DWG-09 / 12</text>
</g>
<g font-size="3.2" fill="#504e49">
<text x="12" y="30.9">原版外观包含混合圆盘方向键、非对称摇杆、Share、USB-C 和 3.5 mm 音频口。内部双板结构依据微软 Series 维修资料，不宣称与 2020 首发 PCB 修订完全相同。</text>
<text x="198.7" y="274.5">单位 mm · 比例见各视图</text>
<text x="317.6" y="274.5">图号 XboxSeriesX-DWG-09</text>
<text x="12" y="279.3">局部尺寸为本模型近似值 · 内部为布局示意</text>
<text x="198.7" y="278.8">CAD Study · 2026-11-08</text>
<text x="317.6" y="278.8">第 9 / 12 页 · A3</text>
</g>
<g font-size="3.2" fill="#141413">
<text x="97.5" y="246">Series 原版操作布局 · 1.092:1</text>
<text x="288.7" y="246">U 形主板、I/O 板与摇杆机制 · 1.156:1</text>
<text x="12" y="253.3">原版外观包含混合圆盘方向键、非对称摇杆、Share、USB-C 和 3.5 mm 音频口。 图中尺寸单位统一为 mm，数字对应当前模型的几何和坐标。公开整体尺寸已注明来源，局部近似数字不能用作制造公差或真实电子规格。</text>
<text x="12" y="258.6">内部双板结构依据微软 Series 维修资料，不宣称与 2020 首发 PCB 修订完全相同。 爆炸位移用于区分装配层，缩放视图不会改变尺寸数字。每个零件编号都可在组件清单中检索，重新修改模型后应同步重建这些图纸。</text>
</g>
</svg>
